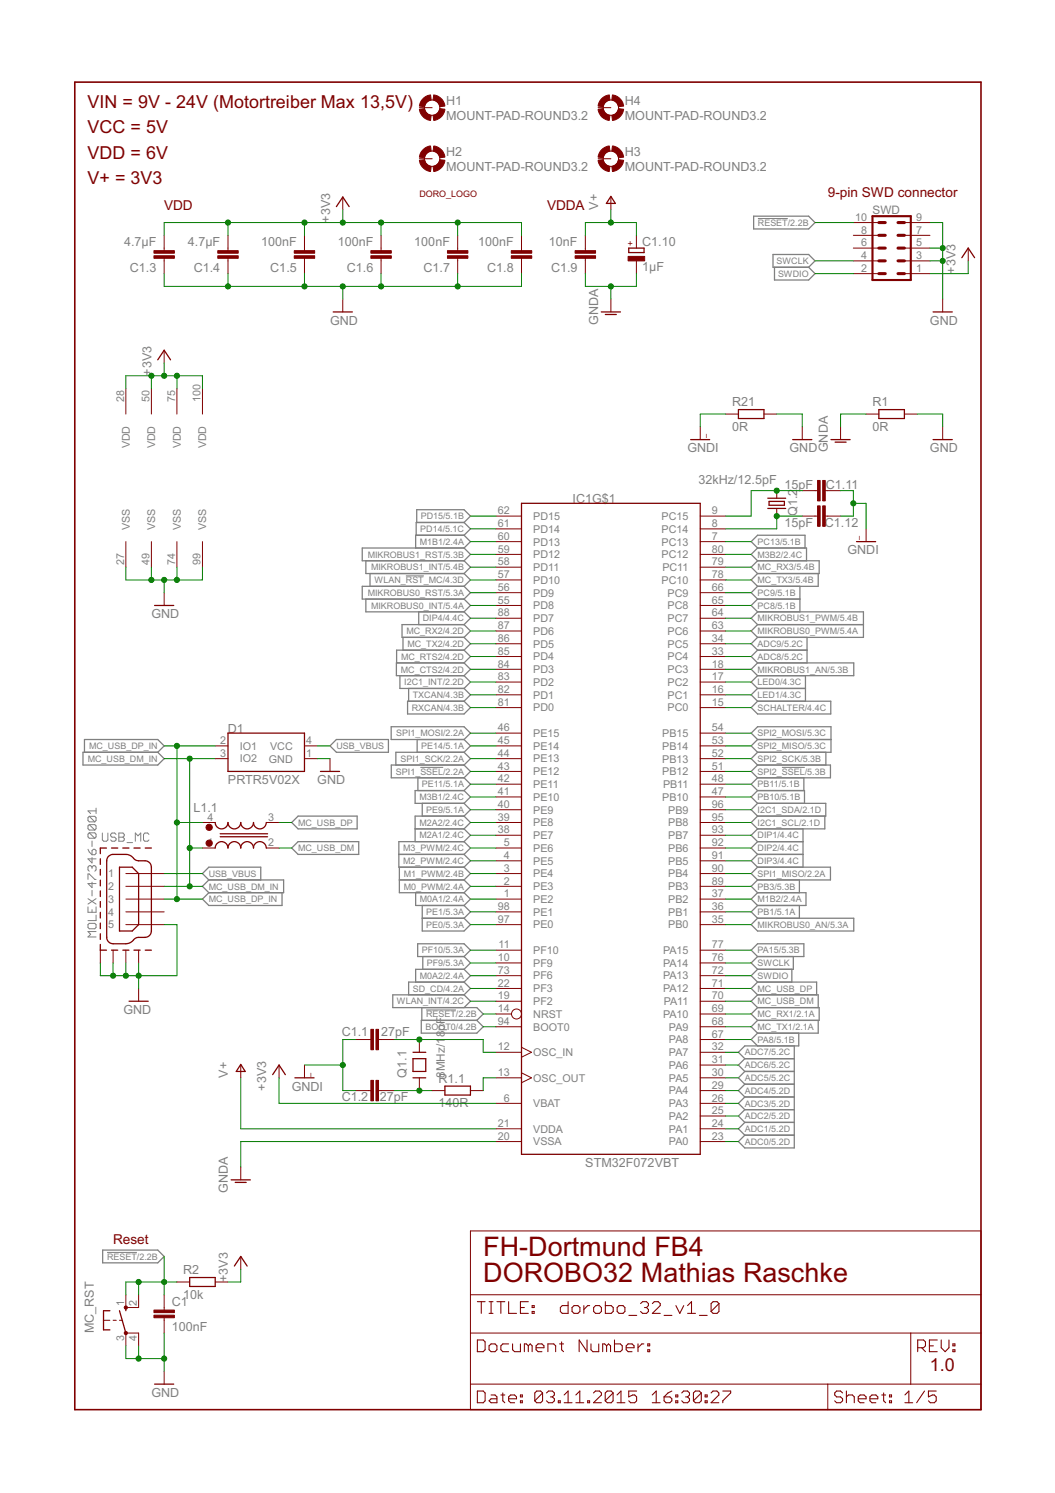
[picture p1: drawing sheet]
<svg xmlns="http://www.w3.org/2000/svg" width="210mm" height="297mm" viewBox="0 0 210 297" stroke-linecap="round" stroke-linejoin="round" font-family="sans-serif">
<g fill="none" stroke="#808080" stroke-width=".2">
<path d="M150.8 43.5h5.9M80.8 114.6h3.5M83.6 152.7h4.6M155.6 152.7h4.5M17.5 175v-1.1h.3l1.1 1.1h.2M17.5 178.8l1.6 1.1M17.5 169l.3 .5 .5 .6M17.8 162.4l-.3 .3v.5l.3 .3h1.1M17.8 164.1l-.3 .2v.6l.3 .2h1.1M17.8 165.7l-.3 .3v.5l.3 .3h1.1M17.8 162.4h1.1l.2 .3v.5l-.2 .3M17.8 164.1h1.1l.2 .2v.6l-.2 .2"/>
<path d="M17.8 165.7h1.1l.2 .3v.5l-.2 .3M17.8 165.7l1.1 1.1M17.8 164.1l1.1 1M17.8 162.4l1.1 1.1M18.3 172.5l-.3-.3h-.2l-.3 .3v.6l.3 .2M18.3 169.2l.3-.2h.3l.2 .2v.6l-.2 .3h-.6zM18.3 172.5l.3-.3h.3l.2 .3v.6l-.2 .2M18.3 167.3v1.1M18.3 170.6v1.1l-.8-.8h1.6M18.3 172.5v.3M18.3 175.5v1.1l-.8-.8h1.6M18.3 177.1v1.1"/>
<path d="M19.1 160.8v1.1M19.1 178.8l-1.6 1.1M19.1 161.3h-1.6l.5 .6M20.4 165.7v1.4l.2 .3h.6l.3-.3v-1.4M23.1 166l-.3-.3h-.5l-.3 .3v.3l.3 .3h.5l.3 .2v.3l-.3 .3h-.5l-.3-.3M23.6 165.7h.9l.2 .3v.3l-.2 .3 .2 .2v.3l-.2 .3h-.9zM23.6 166.6h.9M25.3 167.6h1.1M26.9 167.4v-1.7l.6 .6 .5-.6v1.7M29.6 166l-.2-.3h-.6l-.2 .3v1.1l.2 .3h.6l.2-.3M17.5 180.4v1.1h1.6v-1.1M17.8 183.7h1.1l.2 .3v.5l-.2 .3h-1.1l-.3-.3v-.5z"/>
<path d="M18.3 181v.5M19.1 185.3h-1.6l.5 .6-.5 .5h1.6M19.1 182.1v1.1h-1.6M84.8 200.9h5.9M21.3 249.2h5.9"/>
</g>
<g fill="none" stroke="#808080" stroke-width=".25">
<path d="M149.9 43h11l1.3 1.3-1.3 1.3h-11zM153.8 50.6h7.1l1.3 1.3-1.3 1.3h-7.1zM154.1 53.2v2.5h6.8l1.3-1.3-1.3-1.2M72.8 111.6v2.5h19.5M72.8 119.2v2.5h19.5M73.6 114.1v2.5M82.9 103.9v-2.5h9.4l1.3 1.3-1.3 1.2M92.3 119.2l1.3 1.3-1.3 1.2M92.3 111.6l1.3 1.2-1.3 1.3M92.3 109h-20.2v2.6h20.2M92.3 116.6h-20.2v2.6h20.2M92.3 116.6l1.3 1.3-1.3 1.3"/>
<path d="M92.3 109l1.3 1.3-1.3 1.3M92.3 103.9l1.3 1.3-1.3 1.3M92.3 106.5h-9.6v2.5M92.3 103.9h-9.5v2.6M92.3 114.1l1.3 1.3-1.3 1.2M92.3 106.5l1.3 1.3-1.3 1.2M150.7 111.6l-1.2 1.2 1.2 1.3M150.7 111.6h12.3v2.5h-12.3M150.7 114.1l-1.2 1.3 1.2 1.2M150.7 116.6l-1.2 1.3 1.2 1.3M150.7 119.2h8.5M150.7 119.2l-1.2 1.3 1.2 1.2"/>
<path d="M150.7 109h9.8v2.6M150.7 109l-1.2-1.2 1.2-1.3h9.5v2.5M150.7 109l-1.2 1.3 1.2 1.3M159.2 116.6v5.1M162.8 114.1v2.5h-12.1M78.9 131.9h13.4M79.6 134.4v2.6h12.7M80.2 126.8v2.5M81.1 139.5h11.2l1.3 1.3-1.3 1.2h-11.2zM81.3 137v2.5M83.3 121.7v2.6M92.3 121.7l1.3 1.3-1.3 1.3"/>
<path d="M92.3 124.3l1.3 1.2-1.3 1.3M92.3 137l1.3 1.2-1.3 1.3M92.3 134.4l1.3 1.3-1.3 1.3M92.3 129.3h-13.4v5.1h13.4M92.3 124.3h-12.3v2.5h12.3M92.3 126.8l1.3 1.3-1.3 1.2M92.3 129.3l1.3 1.3-1.3 1.3M92.3 131.9l1.3 1.3-1.3 1.2M150.7 137h9.6M150.7 131.9h19.2v2.5h-19.2M150.7 121.7h21.1v5.1h-21.1M150.7 124.3h21.1"/>
<path d="M150.7 129.3h9.9M150.7 124.3l-1.2 1.2 1.2 1.3M150.7 121.7l-1.2 1.3 1.2 1.3M150.7 137l-1.2 1.2 1.2 1.3M150.7 134.4l-1.2 1.3 1.2 1.3M150.7 129.3l-1.2 1.3 1.2 1.3M150.7 126.8l-1.2 1.3 1.2 1.2M150.7 131.9l-1.2 1.3 1.2 1.2M160.3 134.4v5.1M160.6 126.8v5.1M16.5 149.7h14.9l1.3 1.2-1.3 1.3h-14.9zM16.8 149.7v-2.6h14.6l1.3 1.3-1.3 1.3"/>
<path d="M65.7 148.4l1.2-1.3h10.4v2.6h-10.4zM77.8 144.6h14.5l1.3 1.3-1.3 1.2h-14.5zM83 147.1v2.6M83.1 154.7v2.6M84 159.8v2.6M92.3 149.7h-13.5v2.5M92.3 152.2h-14.4v2.5h14.4M92.3 152.2l1.3 1.3-1.3 1.2M92.3 149.7l1.3 1.2-1.3 1.3M92.3 157.3h-9.7v2.5h9.7M92.3 147.1l1.3 1.3-1.3 1.3M92.3 154.7l1.3 1.3-1.3 1.3"/>
<path d="M92.3 157.3l1.3 1.3-1.3 1.2M92.3 159.8l1.3 1.3-1.3 1.3M149.5 140.8l1.2-1.3h14.6v2.5h-14.6zM150.7 147.1h14.6M150.7 147.1l-1.2-1.2 1.2-1.3h14.6v5.1h-14.6M150.7 152.2h14.5v2.5h-14.5M150.7 147.1l-1.2 1.3 1.2 1.3M150.7 149.7l-1.2 1.2 1.2 1.3M150.7 159.8l-1.2 1.3 1.2 1.3M150.7 159.8h13.6v2.6h-13.6M150.7 152.2l-1.2 1.3 1.2 1.2M150.7 157.3h9.4v2.5"/>
<path d="M150.7 154.7l-1.2 1.3 1.2 1.3M150.7 157.3l-1.2 1.3 1.2 1.2M159.9 154.7v2.6M164.3 149.7v2.5M41.6 175.1l-1.3-1.3 1.3-1.3h10.3v2.6M41.6 175.1h14.8v2.5h-14.8M41.6 175.1l-1.3 1.2 1.3 1.3M41.6 177.6l-1.3 1.3 1.3 1.2h14.5v-2.5M58 168.7l1.3-1.3h12.1v2.6h-12.1zM59.3 162.4h11.8v2.5h-11.8l-1.3-1.3zM79.4 170h12.9M79.5 175.1h12.8"/>
<path d="M79.5 172.5v5.1h12.8M82.6 164.9h9.7M82.7 177.6v2.5h9.6M92.3 167.4h-12.9v5.1h12.9M92.3 162.4h-9.7v5M92.3 167.4l1.3 1.3-1.3 1.3M92.3 170l1.3 1.3-1.3 1.2M92.3 172.5l1.3 1.3-1.3 1.3M92.3 175.1l1.3 1.2-1.3 1.3M92.3 177.6l1.3 1.3-1.3 1.2M92.3 164.9l1.3 1.3-1.3 1.2M92.3 162.4l1.3 1.2-1.3 1.3"/>
<path d="M150.7 172.5h14.5v2.6h-14.5M150.7 177.6h9.7v2.5h-9.7M150.7 172.5l-1.2 1.3 1.2 1.3M150.7 162.4l-1.2 1.2 1.2 1.3M150.7 164.9l-1.2 1.3 1.2 1.2M150.7 167.4h9.1M150.7 167.4l-1.2 1.3 1.2 1.3M150.7 170h9.1M150.7 170l-1.2 1.3 1.2 1.2M150.7 177.6l-1.2 1.3 1.2 1.2M150.7 175.1l-1.2 1.2 1.2 1.3M159 175.1v2.5"/>
<path d="M159.8 164.9v7.6M164.1 162.4v2.5h-13.4M83.1 187.8h9.2l1.3 1.2-1.3 1.3h-9.2zM84 180.1v5.1h8.3l1.3-1.2-1.3-1.3M84 182.7h8.3M84.1 190.3v2.5M92.3 197.9h-14.2v2.6h16.8l1.2 1.2-1.2 1.3M92.3 197.9l1.3 1.3-1.3 1.3M92.3 192.8h-9.6v2.6M92.3 195.4h-11v2.5M92.3 180.1l1.3 1.3-1.3 1.3M92.3 195.4l1.3 1.3-1.3 1.2"/>
<path d="M92.3 192.8l1.3 1.3-1.3 1.3M92.3 190.3l1.3 1.3-1.3 1.2M149.5 189l1.2-1.2h9.2v2.5h-9.2zM150.7 192.8l-1.2 1.3 1.2 1.3M150.7 195.4h11.8v2.5M150.7 190.3l-1.2 1.3 1.2 1.2M150.7 197.9h12.1v2.6M150.7 182.7h19.2v2.5h-19.2l-1.2-1.2zM150.7 180.1l-1.2 1.3 1.2 1.3M150.7 195.4l-1.2 1.3 1.2 1.2M150.7 197.9l-1.2 1.3 1.2 1.3M157.5 192.8v2.6"/>
<path d="M157.8 190.3v2.5h-7.1M159 180.1v2.6M83.8 203h11.1l1.2 1.3-1.2 1.2h-11.1zM83.9 200.5v2.5M148.2 218.2l-1.3 1.3 1.3 1.3M148.2 218.2h9.8M148.2 215.7l-1.3 1.3 1.3 1.2M148.2 215.7h9.8M148.2 213.2l-1.3 1.2 1.3 1.3M148.2 213.2h9.8M148.2 210.6l-1.3 1.3 1.3 1.3M148.2 210.6h9.8"/>
<path d="M150.7 200.5h12.3v2.5h-12.3M150.7 205.5l-1.2 1.3 1.2 1.3M150.7 200.5l-1.2 1.2 1.2 1.3M150.7 203l-1.2 1.3 1.2 1.2M158 208.1v20.3h-9.8l-1.3-1.3 1.3-1.3M158.9 205.5v2.6h-10.7l-1.3 1.3 1.3 1.2M162.8 203v2.5h-12.1M148.2 225.8h9.8M148.2 223.3l-1.3 1.3 1.3 1.2M148.2 223.3h9.8M148.2 220.8l-1.3 1.2 1.3 1.3M148.2 220.8h9.8"/>
<path d="M20.4 248.7h11l1.3 1.3-1.3 1.2h-11z"/>
</g>
<g fill="none" stroke="#800000" stroke-width=".2">
<path d="M68.2 39.2v2.5M83.4 31.6h2.6M83.4 21.4h2.6M119 31.6h2.5M119 21.4h2.5M121.5 39.2v2.5M32.7 46.8v3.1M32.7 51.4v3M45.4 46.8v3.1M45.4 51.4v3M60.6 46.8v3.1M60.6 51.4v3"/>
<path d="M68.2 59.5v2.6M75.8 46.8v3.1M75.8 51.4v3M91.1 46.8v3.1M91.1 51.4v3M103.8 46.8v3.1M103.8 51.4v3M116.5 46.8v3.1M116.5 51.4v3M121.5 59.5v2.6M126.6 46.8v2.6M126.6 51.9v2.5"/>
<path d="M169.8 54.4h5.1M169.8 51.9h5.1M169.8 49.4h5.1M169.8 46.8h5.1M169.8 44.3h5.1M179.9 54.4h5.1M179.9 51.9h5.1M179.9 49.4h5.1M179.9 46.8h5.1M179.9 44.3h5.1M187.6 59.5v2.6M192.6 49.4v2.5"/>
<path d="M25 77.3v5.1M30.1 77.3v5.1M32.7 69.7v2.5M35.2 77.3v5.1M40.3 77.3v5.1M139.3 84.9v2.6M144.4 82.4h2.5M152 82.4h2.5M154.5 97.6v1.5M159.6 97.6h3.1M159.6 84.9v2.6M164.2 97.6h3"/>
<path d="M167.2 84.9v2.6M172.3 82.4h2.6M179.9 82.4h2.6M187.6 84.9v2.6M25 107.8v5M30.1 107.8v5M32.7 117.9v2.6M35.2 107.8v5M40.3 107.8v5M98.7 102.7h5.1M98.7 107.8h5.1M98.7 105.2h5.1"/>
<path d="M98.7 117.9h5.1M98.7 115.4h5.1M98.7 112.8h5.1M98.7 110.3h5.1M139.3 102.7h5.1M139.3 107.8h5.1M139.3 105.2h5.1M139.3 117.9h5.1M139.3 115.4h5.1M139.3 112.8h5.1M139.3 110.3h5.1M154.5 101.2v1.5"/>
<path d="M159.6 102.7h3.1M164.2 102.7h3M172.3 105.2v2.6M98.7 138.2h5.1M98.7 135.7h5.1M98.7 133.2h5.1M98.7 125.5h5.1M98.7 123h5.1M98.7 120.5h5.1M98.7 130.6h5.1M98.7 128.1h5.1M139.3 138.2h5.1"/>
<path d="M139.3 135.7h5.1M139.3 133.2h5.1M139.3 125.5h5.1M139.3 123h5.1M139.3 120.5h5.1M139.3 130.6h5.1M139.3 128.1h5.1M42.8 148.4h2.6M42.8 150.9h2.6M60.6 148.4h2.5M60.6 150.9h2.5M65.7 150.9v2.6"/>
<path d="M98.7 148.4h5.1M98.7 150.9h5.1M98.7 145.9h5.1M98.7 140.8h5.1M98.7 158.6h5.1M98.7 156h5.1M98.7 153.5h5.1M139.3 148.4h5.1M139.3 150.9h5.1M139.3 145.9h5.1M139.3 140.8h5.1M139.3 158.6h5.1"/>
<path d="M139.3 156h5.1M139.3 153.5h5.1M25 173.8h7.7M25 176.3h7.7M25 178.9h7.7M40.3 168.7h2.5M40.3 163.6h2.5M53 168.7h2.5M53 163.6h2.5M98.7 173.8h5.1M98.7 176.3h5.1M98.7 178.9h5.1"/>
<path d="M98.7 171.3h5.1M98.7 168.7h5.1M98.7 166.2h5.1M98.7 163.6h5.1M98.7 161.1h5.1M139.3 173.8h5.1M139.3 176.3h5.1M139.3 178.9h5.1M139.3 171.3h5.1M139.3 168.7h5.1M139.3 166.2h5.1M139.3 163.6h5.1"/>
<path d="M139.3 161.1h5.1M20 189v2.6M22.5 189v2.6M25 189v2.6M25 181.4h7.7M25 184h7.7M27.6 189v2.6M27.6 196.7v2.5M98.7 181.4h5.1M98.7 184h5.1M98.7 194.1h5.1M98.7 191.6h5.1"/>
<path d="M98.7 189h5.1M98.7 199.2h5.1M98.7 196.7h5.1M139.3 181.4h5.1M139.3 184h5.1M139.3 194.1h5.1M139.3 191.6h5.1M139.3 189h5.1M139.3 199.2h5.1M139.3 196.7h5.1M47.9 211.9v2.5M55.5 211.9v2.5"/>
<path d="M60.6 211.9v2.5M70.7 206.8h3.1M70.7 217h3.1M75.3 206.8h3.1M75.3 217h3.1M83.4 206.8v2.6M83.4 214.4v2.6M86 217h2.5M93.6 217h2.5M98.7 219.5h5.1M98.7 214.4h5.1M98.7 209.4h5.1"/>
<path d="M98.7 204.3h5.1M98.7 201.7h3.1M103.8 208.4l1.9 1-1.9 .9M103.8 213.4l1.9 1-1.9 1M139.3 206.8h5.1M139.3 217h5.1M139.3 219.5h5.1M139.3 214.4h5.1M139.3 211.9h5.1M139.3 209.4h5.1M139.3 204.3h5.1M139.3 201.7h5.1"/>
<path d="M47.9 232.2v2.5M98.7 227.1h5.1M98.7 224.6h5.1M139.3 227.1h5.1M139.3 224.6h5.1M139.3 222h5.1M25 257.6v2.5h2.6v-2.5M32.7 257.6v3M35.2 255.1h2.5M42.8 255.1h2.6M47.9 250v2.5M93.6 244.9h101.6v35.6h-101.6z"/>
<path d="M93.6 257.6h101.6M20.6 262.7h1.3M22.5 262.7h.6M23.8 262.7h.6M25 267.8v-2.6h2.6v2.6M32.7 262.2v3M32.7 272.8v2.6M93.6 265.2h101.6M93.6 275.4h101.6M164.7 275.4v5.1M181.2 265.2v10.2"/>
<circle cx="86" cy="31.6" r="1.52"/>
<circle cx="86" cy="21.4" r="1.52"/>
<circle cx="121.5" cy="21.4" r="1.52"/>
<circle cx="121.5" cy="31.6" r="1.52"/>
<circle cx="102.8" cy="201.7" r=".99"/>
</g>
<g fill="#800000" stroke="#800000" stroke-width=".2">
<path d="M74.8 204.8h.5v4.1h-.5z"/>
<path d="M73.8 204.8h.5v4.1h-.5z"/>
<path d="M74.8 214.9h.5v4.1h-.5z"/>
<path d="M73.8 214.9h.5v4.1h-.5z"/>
<path d="M30.6 49.9h4.1v.5h-4.1z"/>
<path d="M30.6 50.9h4.1v.5h-4.1z"/>
<path d="M43.3 49.9h4.1v.5h-4.1z"/>
<path d="M43.3 50.9h4.1v.5h-4.1z"/>
<path d="M58.5 49.9h4.1v.5h-4.1z"/>
<path d="M58.5 50.9h4.1v.5h-4.1z"/>
<path d="M73.8 49.9h4.1v.5h-4.1z"/>
<path d="M73.8 50.9h4.1v.5h-4.1z"/>
<path d="M89 49.9h4.1v.5h-4.1z"/>
<path d="M89 50.9h4.1v.5h-4.1z"/>
<path d="M101.7 49.9h4.1v.5h-4.1z"/>
<path d="M101.7 50.9h4.1v.5h-4.1z"/>
<path d="M114.4 49.9h4.1v.5h-4.1z"/>
<path d="M114.4 50.9h4.1v.5h-4.1z"/>
<path d="M125 51h3.3v.9h-3.3z"/>
<path d="M30.6 261.7h4.1v.5h-4.1z"/>
<path d="M30.6 260.6h4.1v.6h-4.1z"/>
<path d="M162.7 95.6h.5v4.1h-.5z"/>
<path d="M163.7 95.6h.5v4.1h-.5z"/>
<path d="M162.7 100.6h.5v4.1h-.5z"/>
<path d="M163.7 100.6h.5v4.1h-.5z"/>
</g>
<g fill="none" stroke="#800000" stroke-width=".25">
<path d="M121.5 39.1l.9 1.4h-1.8zM66.9 41.1l1.3-1.9 1.3 1.9M125.1 49.4h3v.8h-3zM191.4 51.3l1.2-1.9 1.3 1.9M31.4 71.6l1.3-1.9 1.2 1.9M66.3 62.1h3.8M119.6 62.1h3.8M120.4 62.6h2.2M185.7 62.1h3.8M137.4 87.5h3.8M146.9 81.5h5.1v1.8h-5.1zM152.8 99.1h3.5"/>
<path d="M153 99.8h3.1v.7h-3.1zM157.7 87.5h3.8M165.3 87.5h3.8M166.2 88h2.1M174.9 81.5h5v1.8h-5zM185.7 87.5h3.8M103.8 100.1h35.5v129.6h-35.5zM152.8 101.2h3.5M170.4 107.8h3.8M30.8 120.5h3.8M45.4 145.9h15.2v7.6h-15.2zM63.8 153.5h3.8"/>
<path d="M20 170.9v1.1M20 173v1.1M20 175.1v1.2M20 177.2v1.2M20 179.4v1.1M21.2 168.7h-1.2v1.1M21.5 170.5l.7-.5h3.2l.6 .3 .8 .7a2.59 2.59 0 0 0 2.1 .3l.5 .1 .4 .3 .3 .8v12.7l-.1 .6-.4 .4a2.64 2.64 0 0 1-2 .3l-.6 .1-1.3 1-.7 .2-2.8-.1-.5-.2-.4-.7-.1-15.5zM22.2 168.7h1.2M23.8 172.5h2.5l1.3 1.3v10.2l-1.3 1.2h-2.5zM24.4 168.7h1.3M26.6 168.7h1.3M28.9 168.7h1.2"/>
<path d="M42.8 163.6a1.27 1.27 0 0 0 1.3 1.3 1.27 1.27 0 0 0 1.3-1.3 1.27 1.27 0 0 0 1.2 1.3 1.27 1.27 0 0 0 1.3-1.3 1.27 1.27 0 0 0 1.3 1.3 1.27 1.27 0 0 0 1.2-1.3 1.27 1.27 0 0 0 1.3 1.3 1.27 1.27 0 0 0 1.3-1.3M42.8 168.7a1.27 1.27 0 0 1 1.3-1.3 1.27 1.27 0 0 1 1.3 1.3 1.27 1.27 0 0 1 1.2-1.3 1.27 1.27 0 0 1 1.3 1.3 1.27 1.27 0 0 1 1.3-1.3 1.27 1.27 0 0 1 1.2 1.3 1.27 1.27 0 0 1 1.3-1.3 1.27 1.27 0 0 1 1.3 1.3M43.8 165.9h9.4M43.8 166.5h9.4M20 181.5v1.1M20 183.6v1.2M20 185.8v1.1M20 187.9v1.1h1.2M22.2 189h1.2M24.4 189h1.3M25.7 199.2h3.8M26.6 189h1.3"/>
<path d="M28.9 189h1.2M47.9 211.8l.9 1.4h-1.8zM54.3 213.8l1.2-1.9 1.3 1.9M58.7 214.4h3.8M82.2 214.4h2.5M82.2 210.6h2.5v2.6h-2.5zM82.2 209.4h2.5M88.5 216.1h5.1v1.8h-5.1zM46 234.7h3.8M46.8 235.2h2.2M37.7 254.2h5.1v1.7h-5.1zM46.6 251.9l1.3-1.9 1.3 1.9"/>
<path d="M21.9 260.8h-1.3v3.8h1.3M23.8 260.8l1.2 4.4M25 260.1v.7M30.8 275.4h3.8"/>
</g>
<path d="M173.6 43h7.6v12.7h-7.6z" fill="none" stroke="#800000" stroke-width=".42"/>
<path d="M174.9 44.3h1.2M174.9 46.8h1.2M174.9 49.4h1.2M174.9 51.9h1.2M174.9 54.4h1.2M178.7 44.3h1.2M178.7 46.8h1.2M178.7 49.4h1.2M178.7 51.9h1.2M178.7 54.4h1.2" fill="none" stroke="#800000" stroke-width=".61"/>
<g fill="#800000" stroke="#800000" stroke-width=".2">
<path d="M86.3 29a2.59 2.59 0 0 1 2.2 2.3l-1 .1a1.51 1.51 0 0 0-1.3-1.3z" fill-rule="evenodd"/>
<path d="M84 29.9l.7-.5 1-.4 .1 1.1-.9 .4-.4 .9-1.1-.1 .2-.7z" fill-rule="evenodd"/>
<path d="M83.4 31.9l1.1-.1 .4 .9 .9 .4-.1 1a2.59 2.59 0 0 1-2.3-2.2z" fill-rule="evenodd"/>
<path d="M86.2 33.1l.6-.2a1.4 1.4 0 0 0 .7-1.1l1 .1a2.52 2.52 0 0 1-2.2 2.2z" fill-rule="evenodd"/>
<path d="M121.9 29a2.59 2.59 0 0 1 2.2 2.3l-1 .1-.5-.9-.9-.4z" fill-rule="evenodd"/>
<path d="M119.6 29.9l.6-.5 1-.4 .1 1.1-.6 .2a1.4 1.4 0 0 0-.7 1.1l-1-.1 .1-.7z" fill-rule="evenodd"/>
<path d="M119 31.9l1-.1a1.51 1.51 0 0 0 1.3 1.3l-.1 1a2.53 2.53 0 0 1-2.2-2.2z" fill-rule="evenodd"/>
<path d="M121.7 33.1l.9-.4 .5-.9 1 .1a2.59 2.59 0 0 1-2.2 2.2z" fill-rule="evenodd"/>
<path d="M121.9 18.9a2.59 2.59 0 0 1 2.2 2.2l-1 .1-.1-.3a1.55 1.55 0 0 0-1.3-1z" fill-rule="evenodd"/>
<path d="M119.6 19.8l.6-.6 1-.3 .1 1-.3 .1a1.49 1.49 0 0 0-1 1.2l-1-.1 .1-.6z" fill-rule="evenodd"/>
<path d="M119 21.7l1-.1a1.46 1.46 0 0 0 1.3 1.3l-.1 1.1a2.48 2.48 0 0 1-2.2-2.3z" fill-rule="evenodd"/>
<path d="M121.7 22.9a1.51 1.51 0 0 0 1.4-1.3l1 .1a2.59 2.59 0 0 1-2.2 2.3z" fill-rule="evenodd"/>
<path d="M86.3 18.9a2.59 2.59 0 0 1 2.2 2.2l-1 .1a1.51 1.51 0 0 0-1.3-1.3z" fill-rule="evenodd"/>
<path d="M84 19.8l.7-.6 1-.3 .1 1-.3 .1a1.55 1.55 0 0 0-1 1.2l-1.1-.1 .2-.6z" fill-rule="evenodd"/>
<path d="M83.4 21.7l1.1-.1v.3a1.49 1.49 0 0 0 1.3 1l-.1 1.1a2.52 2.52 0 0 1-2.3-2.3z" fill-rule="evenodd"/>
<path d="M86.2 22.9a1.46 1.46 0 0 0 1.3-1.3l1 .1a2.52 2.52 0 0 1-2.2 2.3z" fill-rule="evenodd"/>
<circle cx="25" cy="265.2" r=".33"/>
<circle cx="25" cy="260.1" r=".33"/>
<circle cx="41.6" cy="164.6" r=".63"/>
<circle cx="41.6" cy="167.8" r=".63"/>
</g>
<path d="M14.9 16.3h180.3v264.2h-180.3z" fill="none" stroke="#800000" stroke-width=".32"/>
<g fill="none" stroke="#800000" stroke-width=".21">
<path d="M95 259h1.5M95.8 259v2.3M97.3 259h.8M97.7 259v2.3M98.9 259h1.5M99.7 259v2.3M101.2 259v2.3h1.6M105.1 259h-1.6v2.3h1.6M105.9 259.8h.4v.3h-.4zM113 259v2.3h-1.1l-.4-.4v-.8l.4-.3h1.1M116.2 259.8v1.5M117.3 259.8h-.4l-.7 .7"/>
<path d="M120.4 259v2.3h1.2l.4-.4v-.8l-.4-.3h-1.2M127.4 259.4l.4-.4h.8l.4 .4v.4l-.4 .3M129.8 259.4l.4-.4h.8l.4 .4v.4l-1.6 1.5h1.6M134.5 259.8l.8 1.5 .7-1.5M136.8 259.8l.8-.8v2.3M143 259.4l-.3-.4h-.8l-.4 .4v1.5M143 259.4v1.5l-.3 .4h-.8l-.4-.4M143 259.4l-1.5 1.5M95 266.6h1.1l.4 .4v1.5l-.4 .4h-1.1zM95 276.8h1.1l.4 .3v1.6l-.4 .4h-1.1zM97.3 267.8l.4-.4h.8l.4 .4v.7l-.4 .4h-.8l-.4-.4zM97.3 261.3h.8"/>
<path d="M97.7 277.5h.8l.4 .4v1.2h-1.2l-.4-.4 .4-.4h1.2M99.7 277.5h.7M100 277.1v1.6l.4 .4M101.2 278.3h1.6v-.4l-.4-.4h-.8l-.4 .4v.8l.4 .4h.8M101.2 267.4h-1.2l-.3 .4v.7l.3 .4h1.2M102 267.4v1.1l.4 .4h1.1v-1.5M103.5 278.7h.4v.4h-.4zM103.5 277.5h.4v.4h-.4zM103.5 260.1h.8M105.1 267.8l-.4-.4h-.4v1.5M105.1 267.8l.4-.4 .4 .4v1.1M105.1 267.8v1.1"/>
<path d="M105.9 260.9h.4v.4h-.4zM106.7 268.1h1.5v-.3l-.4-.4h-.7l-.4 .4v.7l.4 .4h.7M107.9 277.1v1.6l-.3 .4h-.8l-.4-.4M107.9 277.1l-.3-.3h-.8l-.4 .3v1.6M107.9 277.1l-1.5 1.6M108.7 277.1l.4-.3h.8l.4 .3v.4l-.4 .4M109 268.9v-1.5h1.2l.4 .4v1.1M109.5 277.9h.4M109.9 277.9l.4 .4v.4l-.4 .4h-.8l-.4-.4M111.1 278.7h.4v.4h-.4zM111.3 267.4h.8M111.7 267v1.5l.4 .4"/>
<path d="M112.2 279.1h1.6M112.2 277.5l.8-.7v2.3M113.8 260.1l.4-.3h.8l.4 .3v.8l-.4 .4h-.8l-.4-.4zM114.6 279.1h1.5M114.6 277.5l.8-.7v2.3M116.8 266.6v2.3l-1.6-2.3v2.3M116.9 278.7h.4v.4h-.4zM117.6 267.4v1.1l.4 .4h1.1v-1.5M118.1 277.1l.4-.3h.8l.4 .3v.4l-1.6 1.6h1.6M118.1 260.1l.4-.3h.8l.4 .3v.8l-.4 .4h-.8l-.4-.4zM120.7 267.8l-.4-.4h-.4v1.5M120.7 267.8v1.1"/>
<path d="M120.7 267.8l.4-.4 .4 .4v1.1M122 277.1v1.6l-.4 .4h-.8l-.4-.4M122 277.1l-.4-.3h-.8l-.4 .3v1.6M122 277.1l-1.6 1.6M122.3 266.6v2.3h1.1l.4-.4v-.7l-.4-.4h-1.1M122.8 279.1h1.5M122.8 277.5l.7-.7v2.3M122.8 260.1l.4-.3h.8l.3 .3v.8l-.3 .4h-.8l-.4-.4zM124.6 268.1h1.6v-.3l-.4-.4h-.8l-.4 .4v.7l.4 .4h.8M125.1 261.7h1.6M126.7 276.8h-1.6v1.1l.8-.4h.4l.4 .4v.8l-.4 .4h-.8l-.4-.4M126.9 267.4v1.5"/>
<path d="M128.1 267.4h-.4l-.8 .7M128.2 260.1h.4M128.6 260.1l.4 .4v.4l-.4 .4h-.8l-.4-.4M128.9 268.5h.4v.4h-.4zM128.9 267.4h.4v.4h-.4zM129.8 279.1h1.5M129.8 277.5l.8-.7v2.3M132.1 277.9h1.2l.4 .4v.4l-.4 .4h-.8l-.4-.4zM132.1 261.7h1.6M133.7 276.8l-.8 .3-.8 .8M134.5 278.7h.4v.4h-.4zM134.5 277.5h.4v.4h-.4z"/>
<path d="M135.6 277.1l.4-.3h.8l.4 .3v.4l-.4 .4M136.4 277.9h.4M136.8 277.9l.4 .4v.4l-.4 .4h-.8l-.4-.4M136.8 261.3h1.6M139.1 261.7h1.6M139.5 277.1v1.6l-.4 .4h-.8l-.3-.4M139.5 277.1l-.4-.3h-.8l-.3 .3v1.6M139.5 277.1l-1.5 1.6M140.3 278.7h.4v.4h-.4zM140.3 277.5h.4v.4h-.4zM141.5 277.1l.4-.3h.7l.4 .3v.4l-1.5 1.6h1.5M143.8 276.8h1.6v.3l-1.6 1.6v.4"/>
<path d="M167.6 277.1l-.4-.3h-.7l-.4 .3v.4l.4 .4h.7l.4 .4v.4l-.4 .4h-.7l-.4-.4M168.4 277.9l.4-.4h.8l.4 .4v1.2M168.4 276.8v2.3M170.8 278.3h1.5v-.4l-.4-.4h-.8l-.3 .4v.8l.3 .4h.8M173.1 278.3h1.5v-.4l-.3-.4h-.8l-.4 .4v.8l.4 .4h.8M175.4 277.5h.8M175.8 277.1v1.6l.4 .4M177 278.7h.4v.4h-.4zM177 277.5h.4v.4h-.4zM180 279.1h1.6M180 277.5l.8-.7v2.3M182.6 268.1h1.1l.4-.3v-.8l-.4-.4h-1.1v2.3"/>
<path d="M183.4 268.1l.7 .8M183.9 276.8l-1.5 2.3M184.9 267.8h.8M186.3 276.8h-1.6v1.1l.8-.4h.4l.4 .4v.8l-.4 .4h-.8l-.4-.4M186.5 266.6h-1.6v2.3h1.6M187.3 266.6v1.5l.7 .8 .8-.8v-1.5M189.6 268.5h.4v.4h-.4zM189.6 267.4h.4v.4h-.4z"/>
</g>
<g fill="none" stroke="#008000" stroke-width=".2">
<path d="M32.7 46.8v-2.5h71.1v2.5M32.7 54.4v2.6h71.1v-2.6M45.4 44.3v2.5M45.4 54.4v2.6M60.6 44.3v2.5M60.6 54.4v2.6M68.2 41.7v2.6M68.2 57v2.5M75.8 44.3v2.5M75.8 54.4v2.6M91.1 44.3v2.5M91.1 54.4v2.6"/>
<path d="M116.5 46.8v-2.5h10.1v2.5M116.5 54.4v2.6h10.1v-2.6M121.5 41.7v2.6M121.5 57v2.5M162.2 51.9h7.6M162.2 44.3h7.6M162.2 54.4h7.6M185 44.3h2.6v15.2M185 51.9h2.6M185 49.4h2.6M192.6 51.9v2.5h-7.6M25 77.3v-2.5h15.3v2.5"/>
<path d="M30.1 74.8v2.5M32.7 72.2v2.6M35.2 74.8v2.5M144.4 82.4h-5.1v2.5M154.5 82.4h5.1v2.5M159.6 97.6h-10.1v5.1h-5.1M167.2 97.6h2.6v5.1h-2.6M172.3 82.4h-5.1v2.5M182.5 82.4h5.1v2.5M25 112.8v2.6h15.3v-2.6M30.1 112.8v2.6M32.7 115.4v2.5"/>
<path d="M35.2 112.8v2.6M93.6 115.4h5.1M93.6 102.7h5.1M93.6 105.2h5.1M93.6 112.8h5.1M93.6 117.9h5.1M93.6 110.3h5.1M93.6 107.8h5.1M144.4 115.4h5.1M144.4 112.8h5.1M144.4 117.9h5.1M144.4 110.3h5.1"/>
<path d="M144.4 107.8h5.1M159.6 102.7h-5.1v2.5h-10.1M169.8 100.1h2.5v5.1M93.6 138.2h5.1M93.6 135.7h5.1M93.6 125.5h5.1M93.6 128.1h5.1M93.6 130.6h5.1M93.6 133.2h5.1M93.6 120.5h5.1M93.6 123h5.1M144.4 138.2h5.1"/>
<path d="M144.4 135.7h5.1M144.4 125.5h5.1M144.4 128.1h5.1M144.4 130.6h5.1M144.4 133.2h5.1M144.4 120.5h5.1M144.4 123h5.1M32.7 150.9h10.1M32.7 148.4h10.1M35.2 148.4v30.5M37.7 150.9v25.4M63.1 150.9h2.6"/>
<path d="M63.1 148.4h2.6M93.6 150.9h5.1M93.6 148.4h5.1M93.6 153.5h5.1M93.6 145.9h5.1M93.6 140.8h5.1M93.6 156h5.1M93.6 158.6h5.1M144.4 150.9h5.1M144.4 148.4h5.1M144.4 153.5h5.1M144.4 145.9h5.1"/>
<path d="M144.4 140.8h5.1M144.4 156h5.1M144.4 158.6h5.1M32.7 173.8h7.6M32.7 176.3h7.6M32.7 178.9h7.6M35.2 163.6h5.1M37.7 168.7h2.6M55.5 168.7h2.5M55.5 163.6h2.5M93.6 173.8h5.1M93.6 176.3h5.1"/>
<path d="M93.6 168.7h5.1M93.6 178.9h5.1M93.6 163.6h5.1M93.6 161.1h5.1M93.6 166.2h5.1M93.6 171.3h5.1M144.4 173.8h5.1M144.4 176.3h5.1M144.4 168.7h5.1M144.4 178.9h5.1M144.4 163.6h5.1M144.4 161.1h5.1"/>
<path d="M144.4 166.2h5.1M144.4 171.3h5.1M22.5 191.6v2.5M25 191.6v2.5M27.6 191.6v5.1M32.7 184h2.5v10.1h-15.2v-2.5M93.6 194.1h5.1M93.6 184h5.1M93.6 191.6h5.1M93.6 199.2h5.1M93.6 196.7h5.1M93.6 181.4h5.1"/>
<path d="M93.6 189h5.1M144.4 194.1h5.1M144.4 184h5.1M144.4 191.6h5.1M144.4 199.2h5.1M144.4 196.7h5.1M144.4 181.4h5.1M144.4 189h5.1M47.9 214.4v10.2h50.8M55.5 214.4v5.1h43.2M60.6 211.9h7.6M70.7 206.8h-2.5v10.2h2.5"/>
<path d="M78.4 206.8h17.7v2.6h2.6M78.4 217h7.6M96.1 201.7h2.6M96.1 204.3h2.6M98.7 214.4h-2.6v2.6M144.4 206.8h5.1M144.4 209.4h2.5M144.4 217h2.5M144.4 201.7h5.1M144.4 219.5h2.5M144.4 211.9h2.5M144.4 204.3h5.1"/>
<path d="M144.4 214.4h2.5M98.7 227.1h-50.8v5.1M144.4 227.1h2.5M144.4 224.6h2.5M144.4 222h2.5M27.6 255.1v2.5M32.7 250v7.6M35.2 255.1h-10.2v2.5M47.9 252.5v2.6h-2.5M25 267.8v2.5h7.7M27.6 267.8v2.5M32.7 265.2v7.6"/>
</g>
<g fill="#008000" stroke="#008000" stroke-width=".2">
<circle cx="22.5" cy="194.1" r=".51"/>
<circle cx="25" cy="194.1" r=".51"/>
<circle cx="27.6" cy="194.1" r=".51"/>
<circle cx="187.6" cy="51.9" r=".51"/>
<circle cx="187.6" cy="49.4" r=".51"/>
<circle cx="27.6" cy="270.3" r=".51"/>
<circle cx="32.7" cy="270.3" r=".51"/>
<circle cx="30.1" cy="115.4" r=".51"/>
<circle cx="35.2" cy="115.4" r=".51"/>
<circle cx="32.7" cy="115.4" r=".51"/>
<circle cx="45.4" cy="57" r=".51"/>
<circle cx="60.6" cy="57" r=".51"/>
<circle cx="75.8" cy="57" r=".51"/>
<circle cx="91.1" cy="57" r=".51"/>
<circle cx="68.2" cy="57" r=".51"/>
<circle cx="83.4" cy="206.8" r=".51"/>
<circle cx="83.4" cy="217" r=".51"/>
<circle cx="121.5" cy="57" r=".51"/>
<circle cx="37.7" cy="176.3" r=".51"/>
<circle cx="37.7" cy="168.7" r=".51"/>
<circle cx="37.7" cy="150.9" r=".51"/>
<circle cx="35.2" cy="178.9" r=".51"/>
<circle cx="35.2" cy="163.6" r=".51"/>
<circle cx="35.2" cy="148.4" r=".51"/>
<circle cx="27.6" cy="255.1" r=".51"/>
<circle cx="32.7" cy="255.1" r=".51"/>
<circle cx="30.1" cy="74.8" r=".51"/>
<circle cx="35.2" cy="74.8" r=".51"/>
<circle cx="32.7" cy="74.8" r=".51"/>
<circle cx="60.6" cy="44.3" r=".51"/>
<circle cx="45.4" cy="44.3" r=".51"/>
<circle cx="75.8" cy="44.3" r=".51"/>
<circle cx="91.1" cy="44.3" r=".51"/>
<circle cx="68.2" cy="44.3" r=".51"/>
<circle cx="121.5" cy="44.3" r=".51"/>
<circle cx="154.5" cy="102.7" r=".51"/>
<circle cx="154.5" cy="97.6" r=".51"/>
<circle cx="169.8" cy="100.1" r=".51"/>
<circle cx="68.2" cy="211.9" r=".51"/>
</g>
<g font-size="6" fill="#800000">
<text x="96.1" y="250">FH-Dortmund FB4</text>
<text x="96.1" y="255.1">DOROBO32 Mathias Raschke</text>
</g>
<g font-size="4" fill="#800000">
<text x="17.4" y="21.4">VIN = 9V - 24V (Motortreiber Max 13,5V)</text>
<text x="17.4" y="26.5">VCC = 5V</text>
<text x="17.4" y="31.6">VDD = 6V</text>
<text x="17.4" y="36.7">V+ = 3V3</text>
<text x="185" y="272.8">1.0</text>
</g>
<g font-size="3" fill="#800000">
<text x="32.7" y="41.7">VDD</text>
<text x="108.8" y="41.7">VDDA</text>
<text x="164.7" y="39.2">9-pin SWD connector</text>
<text x="22.5" y="247.4">Reset</text>
</g>
<g font-size="2.8" fill="#808080">
<text x="88.8" y="23.9">MOUNT-PAD-ROUND3.2</text>
<text x="88.8" y="20.8">H1</text>
<text x="124.3" y="23.9">MOUNT-PAD-ROUND3.2</text>
<text x="124.3" y="20.8">H4</text>
<text x="88.8" y="34">MOUNT-PAD-ROUND3.2</text>
<text x="88.8" y="31">H2</text>
<text x="124.3" y="34">MOUNT-PAD-ROUND3.2</text>
<text x="124.3" y="31">H3</text>
<text x="119" y="41.7" transform="rotate(-90 119 41.7)">V+</text>
<text x="65.7" y="44.3" transform="rotate(-90 65.7 44.3)">+3V3</text>
<text x="24.7" y="49">4.7µF</text>
<text x="37.4" y="49">4.7µF</text>
<text x="52" y="49">100nF</text>
<text x="67.2" y="49">100nF</text>
<text x="82.4" y="49">100nF</text>
<text x="95.1" y="49">100nF</text>
<text x="109.2" y="49">10nF</text>
<text x="127.8" y="54">1µF</text>
<text x="127.8" y="48.9">C1.10</text>
<text x="25.8" y="54.1">C1.3</text>
<text x="38.5" y="54.1">C1.4</text>
<text x="53.8" y="54.1">C1.5</text>
<text x="69" y="54.1">C1.6</text>
<text x="84.2" y="54.1">C1.7</text>
<text x="96.9" y="54.1">C1.8</text>
<text x="109.6" y="54.1">C1.9</text>
<text x="190.1" y="54.4" transform="rotate(-90 190.1 54.4)">+3V3</text>
<text x="65.7" y="64.6">GND</text>
<text x="119" y="64.6" transform="rotate(-90 119 64.6)">GNDA</text>
<text x="185" y="64.6">GND</text>
<text x="30.1" y="74.8" transform="rotate(-90 30.1 74.8)">+3V3</text>
<text x="145.7" y="80.9">R21</text>
<text x="173.6" y="80.9">R1</text>
<text x="136.8" y="90">GNDI</text>
<text x="145.7" y="85.7">0R</text>
<text x="157.1" y="90">GND</text>
<text x="164.7" y="90" transform="rotate(-90 164.7 90)">GNDA</text>
<text x="173.6" y="85.7">0R</text>
<text x="185" y="90">GND</text>
<text x="113.9" y="100.1">IC1G$1</text>
<text x="138.9" y="96.3">32kHz/12.5pF</text>
<text x="156.1" y="97.2">15pF</text>
<text x="164.3" y="97.2">C1.11</text>
<text x="156.1" y="104.8">15pF</text>
<text x="158.6" y="102.7" transform="rotate(-90 158.6 102.7)">Q1.2</text>
<text x="164.1" y="104.8">C1.12</text>
<text x="168.6" y="110.3">GNDI</text>
<text x="30.1" y="123">GND</text>
<text x="45.4" y="145.9">D1</text>
<text x="38.5" y="161.5">L1.1</text>
<text x="45.4" y="156">PRTR5V02X</text>
<text x="63.1" y="156">GND</text>
<text x="24.6" y="201.7">GND</text>
<text x="68" y="206.2">C1.1</text>
<text x="75.8" y="206.2">27pF</text>
<text x="45.4" y="214.4" transform="rotate(-90 45.4 214.4)">V+</text>
<text x="80.9" y="214.4" transform="rotate(-90 80.9 214.4)">Q1.1</text>
<text x="87.3" y="215.5">R1.1</text>
<text x="53" y="217" transform="rotate(-90 53 217)">+3V3</text>
<text x="58" y="217">GNDI</text>
<text x="68" y="219.1">C1.2</text>
<text x="75.6" y="219.1">27pF</text>
<text x="87.3" y="220.3">140R</text>
<text x="116.5" y="232.2">STM32F072VBT</text>
<text x="45.4" y="237.3" transform="rotate(-90 45.4 237.3)">GNDA</text>
<text x="36.5" y="253.6">R2</text>
<text x="45.4" y="255.1" transform="rotate(-90 45.4 255.1)">+3V3</text>
<text x="34.2" y="259.8">C1</text>
<text x="36.5" y="258.4">10k</text>
<text x="18.7" y="265.2" transform="rotate(-90 18.7 265.2)">MC_RST</text>
<text x="34.2" y="264.8">100nF</text>
<text x="30.1" y="277.9">GND</text>
</g>
<g font-size="2.6" fill="#808080">
<text x="173.6" y="42.5">SWD</text>
<text x="88.5" y="206.3" transform="rotate(-90 88.5 206.3)">8</text>
<text x="88.5" y="205" transform="rotate(-90 88.5 205)">pF</text>
<text x="88.5" y="214.4" transform="rotate(-90 88.5 214.4)">8MHz/1</text>
</g>
<g font-size="2.4" fill="#808080">
<text x="170.2" y="43.9">10</text>
<text x="171.3" y="46.5">8</text>
<text x="182.3" y="46.5">7</text>
<text x="182.3" y="43.9">9</text>
<text x="171.3" y="51.5">4</text>
<text x="171.3" y="49">6</text>
<text x="182.3" y="51.5">3</text>
<text x="182.3" y="49">5</text>
<text x="171.3" y="54.1">2</text>
<text x="182.3" y="54.1">1</text>
<text x="24.7" y="80" transform="rotate(-90 24.7 80)">28</text>
<text x="29.8" y="80" transform="rotate(-90 29.8 80)">50</text>
<text x="34.8" y="80" transform="rotate(-90 34.8 80)">75</text>
<text x="39.9" y="80" transform="rotate(-90 39.9 80)">100</text>
<text x="25.8" y="89.2" transform="rotate(-90 25.8 89.2)">VDD</text>
<text x="30.9" y="89.2" transform="rotate(-90 30.9 89.2)">VDD</text>
<text x="36" y="89.2" transform="rotate(-90 36 89.2)">VDD</text>
<text x="41" y="89.2" transform="rotate(-90 41 89.2)">VDD</text>
<text x="25.8" y="105.4" transform="rotate(-90 25.8 105.4)">VSS</text>
<text x="30.9" y="105.4" transform="rotate(-90 30.9 105.4)">VSS</text>
<text x="36" y="105.4" transform="rotate(-90 36 105.4)">VSS</text>
<text x="41" y="105.4" transform="rotate(-90 41 105.4)">VSS</text>
<text x="99.1" y="104.9">61</text>
<text x="99.1" y="102.3">62</text>
<text x="99.1" y="107.4">60</text>
<text x="106.1" y="106">PD14</text>
<text x="106.1" y="103.5">PD15</text>
<text x="131.6" y="106">PC14</text>
<text x="131.6" y="103.5">PC15</text>
<text x="141.6" y="107.4">7</text>
<text x="141.6" y="104.9">8</text>
<text x="141.6" y="102.3">9</text>
<text x="24.7" y="112.5" transform="rotate(-90 24.7 112.5)">27</text>
<text x="29.8" y="112.5" transform="rotate(-90 29.8 112.5)">49</text>
<text x="34.8" y="112.5" transform="rotate(-90 34.8 112.5)">74</text>
<text x="39.9" y="112.5" transform="rotate(-90 39.9 112.5)">99</text>
<text x="99.1" y="112.5">58</text>
<text x="99.1" y="110">59</text>
<text x="106.1" y="113.6">PD11</text>
<text x="106.1" y="111.1">PD12</text>
<text x="106.1" y="108.5">PD13</text>
<text x="131.6" y="108.5">PC13</text>
<text x="131.6" y="111.1">PC12</text>
<text x="131.8" y="113.6">PC11</text>
<text x="141.6" y="112.5">79</text>
<text x="141.6" y="110">80</text>
<text x="99.1" y="117.6">56</text>
<text x="99.1" y="115">57</text>
<text x="106.1" y="118.7">PD9</text>
<text x="106.1" y="116.1">PD10</text>
<text x="131.6" y="116.1">PC10</text>
<text x="132.8" y="118.7">PC9</text>
<text x="141.6" y="117.6">66</text>
<text x="141.6" y="115">78</text>
<text x="99.1" y="120.1">55</text>
<text x="99.1" y="125.2">87</text>
<text x="99.1" y="122.7">88</text>
<text x="106.1" y="121.2">PD8</text>
<text x="106.1" y="123.8">PD7</text>
<text x="132.8" y="123.8">PC7</text>
<text x="132.8" y="121.2">PC8</text>
<text x="141.6" y="125.2">63</text>
<text x="141.6" y="122.7">64</text>
<text x="141.6" y="120.1">65</text>
<text x="99.1" y="130.3">85</text>
<text x="99.1" y="127.7">86</text>
<text x="106.1" y="131.4">PD4</text>
<text x="106.1" y="128.8">PD5</text>
<text x="106.1" y="126.3">PD6</text>
<text x="132.8" y="126.3">PC6</text>
<text x="132.8" y="131.4">PC4</text>
<text x="132.8" y="128.8">PC5</text>
<text x="141.6" y="130.3">33</text>
<text x="141.6" y="127.7">34</text>
<text x="99.1" y="135.3">83</text>
<text x="99.1" y="137.9">82</text>
<text x="99.1" y="132.8">84</text>
<text x="106.1" y="136.5">PD2</text>
<text x="106.1" y="133.9">PD3</text>
<text x="132.8" y="136.5">PC2</text>
<text x="132.8" y="133.9">PC3</text>
<text x="141.6" y="137.9">16</text>
<text x="141.6" y="135.3">17</text>
<text x="141.6" y="132.8">18</text>
<text x="99.1" y="140.4">81</text>
<text x="106.1" y="141.5">PD0</text>
<text x="106.1" y="139">PD1</text>
<text x="132.8" y="139">PC1</text>
<text x="132.8" y="141.5">PC0</text>
<text x="141.6" y="140.4">15</text>
<text x="43.8" y="148">2</text>
<text x="47.7" y="149.2">IO1</text>
<text x="53.7" y="149.2">VCC</text>
<text x="60.9" y="148">4</text>
<text x="99.1" y="148">45</text>
<text x="99.1" y="145.5">46</text>
<text x="106.1" y="149.2">PE14</text>
<text x="106.1" y="146.6">PE15</text>
<text x="131.8" y="149.2">PB14</text>
<text x="131.8" y="146.6">PB15</text>
<text x="141.6" y="148">53</text>
<text x="141.6" y="145.5">54</text>
<text x="43.8" y="150.6">3</text>
<text x="47.7" y="151.7">IO2</text>
<text x="53.5" y="151.7">GND</text>
<text x="60.9" y="150.6">1</text>
<text x="99.1" y="155.7">42</text>
<text x="99.1" y="153.1">43</text>
<text x="99.1" y="150.6">44</text>
<text x="106.1" y="154.2">PE12</text>
<text x="106.1" y="151.7">PE13</text>
<text x="131.8" y="154.2">PB12</text>
<text x="131.8" y="151.7">PB13</text>
<text x="141.6" y="155.7">48</text>
<text x="141.6" y="153.1">51</text>
<text x="141.6" y="150.6">52</text>
<text x="99.1" y="160.7">40</text>
<text x="99.1" y="158.2">41</text>
<text x="106.1" y="161.9">PE9</text>
<text x="106.1" y="159.3">PE10</text>
<text x="106.1" y="156.8">PE11</text>
<text x="131.8" y="159.3">PB10</text>
<text x="131.9" y="156.8">PB11</text>
<text x="133" y="161.9">PB9</text>
<text x="141.6" y="160.7">96</text>
<text x="141.6" y="158.2">47</text>
<text x="41.3" y="163.3">4</text>
<text x="53.3" y="163.3">3</text>
<text x="99.1" y="163.3">39</text>
<text x="99.1" y="165.8">38</text>
<text x="106.1" y="164.4">PE8</text>
<text x="106.1" y="166.9">PE7</text>
<text x="133" y="166.9">PB7</text>
<text x="133" y="164.4">PB8</text>
<text x="141.6" y="165.8">93</text>
<text x="141.6" y="163.3">95</text>
<text x="41.3" y="168.4">1</text>
<text x="53.3" y="168.4">2</text>
<text x="100.2" y="173.4">3</text>
<text x="100.2" y="170.9">4</text>
<text x="100.2" y="168.4">5</text>
<text x="106.1" y="172">PE5</text>
<text x="106.1" y="169.5">PE6</text>
<text x="133" y="172">PB5</text>
<text x="133" y="169.5">PB6</text>
<text x="141.6" y="173.4">90</text>
<text x="141.6" y="170.9">91</text>
<text x="141.6" y="168.4">92</text>
<text x="21.5" y="174.6">1</text>
<text x="21.5" y="177.1">2</text>
<text x="21.5" y="179.6">3</text>
<text x="100.2" y="178.5">1</text>
<text x="100.2" y="176">2</text>
<text x="106.1" y="179.6">PE2</text>
<text x="106.1" y="177.1">PE3</text>
<text x="106.1" y="174.6">PE4</text>
<text x="133" y="177.1">PB3</text>
<text x="133" y="174.6">PB4</text>
<text x="133" y="179.6">PB2</text>
<text x="141.6" y="176">89</text>
<text x="141.6" y="178.5">37</text>
<text x="21.5" y="182.2">4</text>
<text x="21.5" y="184.7">5</text>
<text x="99.1" y="183.6">97</text>
<text x="99.1" y="181.1">98</text>
<text x="106.1" y="184.7">PE0</text>
<text x="106.1" y="182.2">PE1</text>
<text x="133" y="184.7">PB0</text>
<text x="133" y="182.2">PB1</text>
<text x="141.6" y="183.6">35</text>
<text x="141.6" y="181.1">36</text>
<text x="99.1" y="191.2">10</text>
<text x="99.2" y="188.7">11</text>
<text x="106.1" y="189.8">PF10</text>
<text x="131.9" y="189.8">PA15</text>
<text x="141.6" y="191.2">76</text>
<text x="141.6" y="188.7">77</text>
<text x="99.1" y="193.8">73</text>
<text x="99.1" y="196.3">22</text>
<text x="106.1" y="194.9">PF6</text>
<text x="106.1" y="192.3">PF9</text>
<text x="106.1" y="197.4">PF3</text>
<text x="131.9" y="194.9">PA13</text>
<text x="131.9" y="192.3">PA14</text>
<text x="131.9" y="197.4">PA12</text>
<text x="141.6" y="193.8">72</text>
<text x="141.6" y="196.3">71</text>
<text x="99.1" y="203.9">94</text>
<text x="99.1" y="201.4">14</text>
<text x="99.1" y="198.8">19</text>
<text x="106.1" y="202.5">NRST</text>
<text x="106.1" y="200">PF2</text>
<text x="131.9" y="202.5">PA10</text>
<text x="132.1" y="200">PA11</text>
<text x="141.6" y="203.9">68</text>
<text x="141.6" y="201.4">69</text>
<text x="141.6" y="198.8">70</text>
<text x="99.1" y="209">12</text>
<text x="106.1" y="205">BOOT0</text>
<text x="133.1" y="205">PA9</text>
<text x="133.1" y="207.6">PA8</text>
<text x="141.6" y="209">32</text>
<text x="141.6" y="206.5">67</text>
<text x="99.1" y="214.1">13</text>
<text x="106.1" y="210.1">OSC_IN</text>
<text x="106.1" y="215.2">OSC_OUT</text>
<text x="133.1" y="215.2">PA5</text>
<text x="133.1" y="212.7">PA6</text>
<text x="133.1" y="210.1">PA7</text>
<text x="141.6" y="214.1">30</text>
<text x="141.6" y="211.5">31</text>
<text x="100.2" y="219.2">6</text>
<text x="106.1" y="220.3">VBAT</text>
<text x="133.1" y="220.3">PA3</text>
<text x="133.1" y="217.7">PA4</text>
<text x="141.6" y="221.7">25</text>
<text x="141.6" y="219.2">26</text>
<text x="141.6" y="216.6">29</text>
<text x="99.1" y="224.2">21</text>
<text x="99.1" y="226.8">20</text>
<text x="106.1" y="225.3">VDDA</text>
<text x="106.1" y="227.9">VSSA</text>
<text x="133.1" y="227.9">PA0</text>
<text x="133.1" y="225.4">PA1</text>
<text x="133.1" y="222.8">PA2</text>
<text x="141.6" y="226.8">23</text>
<text x="141.6" y="224.2">24</text>
<text x="24.7" y="259.8" transform="rotate(-90 24.7 259.8)">1</text>
<text x="27.2" y="259.8" transform="rotate(-90 27.2 259.8)">2</text>
<text x="24.7" y="266.8" transform="rotate(-90 24.7 266.8)">3</text>
<text x="27.2" y="266.8" transform="rotate(-90 27.2 266.8)">4</text>
</g>
<g font-size="2" fill="#800000">
<text x="83.4" y="39.2">DORO_LOGO</text>
<text x="126" y="49" transform="rotate(-90 126 49)">+</text>
</g>
<g font-size="2" fill="#808080">
<text x="150.8" y="44.9">RESET/2.2B</text>
<text x="154.5" y="52.5">SWCLK</text>
<text x="154.8" y="55.1">SWDIO</text>
<text x="83.6" y="105.9">PD14/5.1C</text>
<text x="83.7" y="103.3">PD15/5.1B</text>
<text x="73.2" y="110.9">MIKROBUS1_RST/5.3B</text>
<text x="73.9" y="113.5">MIKROBUS1_INT/5.4B</text>
<text x="83.5" y="108.4">M1B1/2.4A</text>
<text x="150.7" y="113.5">MC_RX3/5.4B</text>
<text x="150.7" y="110.9">M3B2/2.4C</text>
<text x="150.7" y="108.4">PC13/5.1B</text>
<text x="73.2" y="118.6">MIKROBUS0_RST/5.3A</text>
<text x="74.5" y="116">WLAN_RST_MC/4.3D</text>
<text x="150.7" y="116">MC_TX3/5.4B</text>
<text x="150.7" y="118.6">PC9/5.1B</text>
<text x="73.9" y="121.1">MIKROBUS0_INT/5.4A</text>
<text x="84.1" y="123.6">DIP4/4.4C</text>
<text x="150.7" y="121.1">PC8/5.1B</text>
<text x="150.7" y="123.6">MIKROBUS1_PWM/5.4B</text>
<text x="79.8" y="131.3">MC_RTS2/4.2D</text>
<text x="80.9" y="126.2">MC_RX2/4.2D</text>
<text x="81" y="128.7">MC_TX2/4.2D</text>
<text x="150.7" y="126.2">MIKROBUS0_PWM/5.4A</text>
<text x="150.7" y="131.3">ADC8/5.2C</text>
<text x="150.7" y="128.7">ADC9/5.2C</text>
<text x="79.8" y="133.8">MC_CTS2/4.2D</text>
<text x="80.4" y="136.3">I2C1_INT/2.2D</text>
<text x="150.7" y="136.3">LED0/4.3C</text>
<text x="150.7" y="133.8">MIKROBUS1_AN/5.3B</text>
<text x="81.9" y="141.4">RXCAN/4.3B</text>
<text x="82.1" y="138.9">TXCAN/4.3B</text>
<text x="150.7" y="141.4">SCHALTER/4.4C</text>
<text x="150.7" y="138.9">LED1/4.3C</text>
<text x="17.7" y="149">MC_USB_DP_IN</text>
<text x="66.9" y="149">USB_VBUS</text>
<text x="78.8" y="146.5">SPI1_MOSI/2.2A</text>
<text x="83.8" y="149">PE14/5.1A</text>
<text x="150.7" y="149">SPI2_MISO/5.3C</text>
<text x="150.7" y="146.5">SPI2_MOSI/5.3C</text>
<text x="17.5" y="151.6">MC_USB_DM_IN</text>
<text x="78.8" y="154.1">SPI1_SSEL/2.2A</text>
<text x="79.7" y="151.6">SPI1_SCK/2.2A</text>
<text x="150.7" y="154.1">SPI2_SSEL/5.3B</text>
<text x="150.7" y="151.6">SPI2_SCK/5.3B</text>
<text x="83.4" y="159.2">M3B1/2.4C</text>
<text x="83.9" y="156.7">PE11/5.1A</text>
<text x="84.8" y="161.7">PE9/5.1A</text>
<text x="150.7" y="161.7">I2C1_SDA/2.1D</text>
<text x="150.7" y="156.7">PB11/5.1B</text>
<text x="150.7" y="159.2">PB10/5.1B</text>
<text x="59.3" y="164.3">MC_USB_DP</text>
<text x="83.4" y="166.8">M2A1/2.4C</text>
<text x="83.4" y="164.3">M2A2/2.4C</text>
<text x="150.7" y="164.3">I2C1_SCL/2.1D</text>
<text x="150.7" y="166.8">DIP1/4.4C</text>
<text x="59.3" y="169.4">MC_USB_DM</text>
<text x="80.2" y="169.4">M3_PWM/2.4C</text>
<text x="80.2" y="171.9">M2_PWM/2.4C</text>
<text x="150.7" y="169.4">DIP2/4.4C</text>
<text x="150.7" y="171.9">DIP3/4.4C</text>
<text x="41.5" y="174.4">USB_VBUS</text>
<text x="41.5" y="177">MC_USB_DM_IN</text>
<text x="41.5" y="179.5">MC_USB_DP_IN</text>
<text x="80.3" y="174.4">M1_PWM/2.4B</text>
<text x="80.3" y="177">M0_PWM/2.4A</text>
<text x="83.5" y="179.5">M0A1/2.4A</text>
<text x="150.7" y="174.4">SPI1_MISO/2.2A</text>
<text x="150.7" y="179.5">M1B2/2.4A</text>
<text x="150.7" y="177">PB3/5.3B</text>
<text x="84.8" y="182.1">PE1/5.3A</text>
<text x="84.8" y="184.6">PE0/5.3A</text>
<text x="150.7" y="182.1">PB1/5.1A</text>
<text x="150.7" y="184.6">MIKROBUS0_AN/5.3A</text>
<text x="83.9" y="189.7">PF10/5.3A</text>
<text x="150.7" y="189.7">PA15/5.3B</text>
<text x="82.1" y="197.3">SD_CD/4.2A</text>
<text x="83.5" y="194.7">M0A2/2.4A</text>
<text x="84.9" y="192.2">PF9/5.3A</text>
<text x="150.7" y="194.7">SWDIO</text>
<text x="150.7" y="192.2">SWCLK</text>
<text x="150.7" y="197.3">MC_USB_DP</text>
<text x="79" y="199.8">WLAN_INT/4.2C</text>
<text x="84.8" y="202.4">RESET/2.2B</text>
<text x="150.7" y="202.4">MC_RX1/2.1A</text>
<text x="150.7" y="199.8">MC_USB_DM</text>
<text x="84.7" y="204.9">BOOT0/4.2B</text>
<text x="148.2" y="210">ADC7/5.2C</text>
<text x="150.7" y="204.9">MC_TX1/2.1A</text>
<text x="150.7" y="207.4">PA8/5.1B</text>
<text x="148.2" y="215.1">ADC5/5.2C</text>
<text x="148.2" y="212.5">ADC6/5.2C</text>
<text x="148.2" y="220.1">ADC3/5.2D</text>
<text x="148.2" y="217.6">ADC4/5.2D</text>
<text x="148.2" y="227.8">ADC0/5.2D</text>
<text x="148.2" y="225.2">ADC1/5.2D</text>
<text x="148.2" y="222.7">ADC2/5.2D</text>
<text x="21.3" y="250.6">RESET/2.2B</text>
</g>
<g font-size="1.3" fill="#800000">
<text x="140.5" y="87.2">I</text>
<text x="170.9" y="107.5">I</text>
<text x="61.7" y="214.2">I</text>
</g>
</svg>
